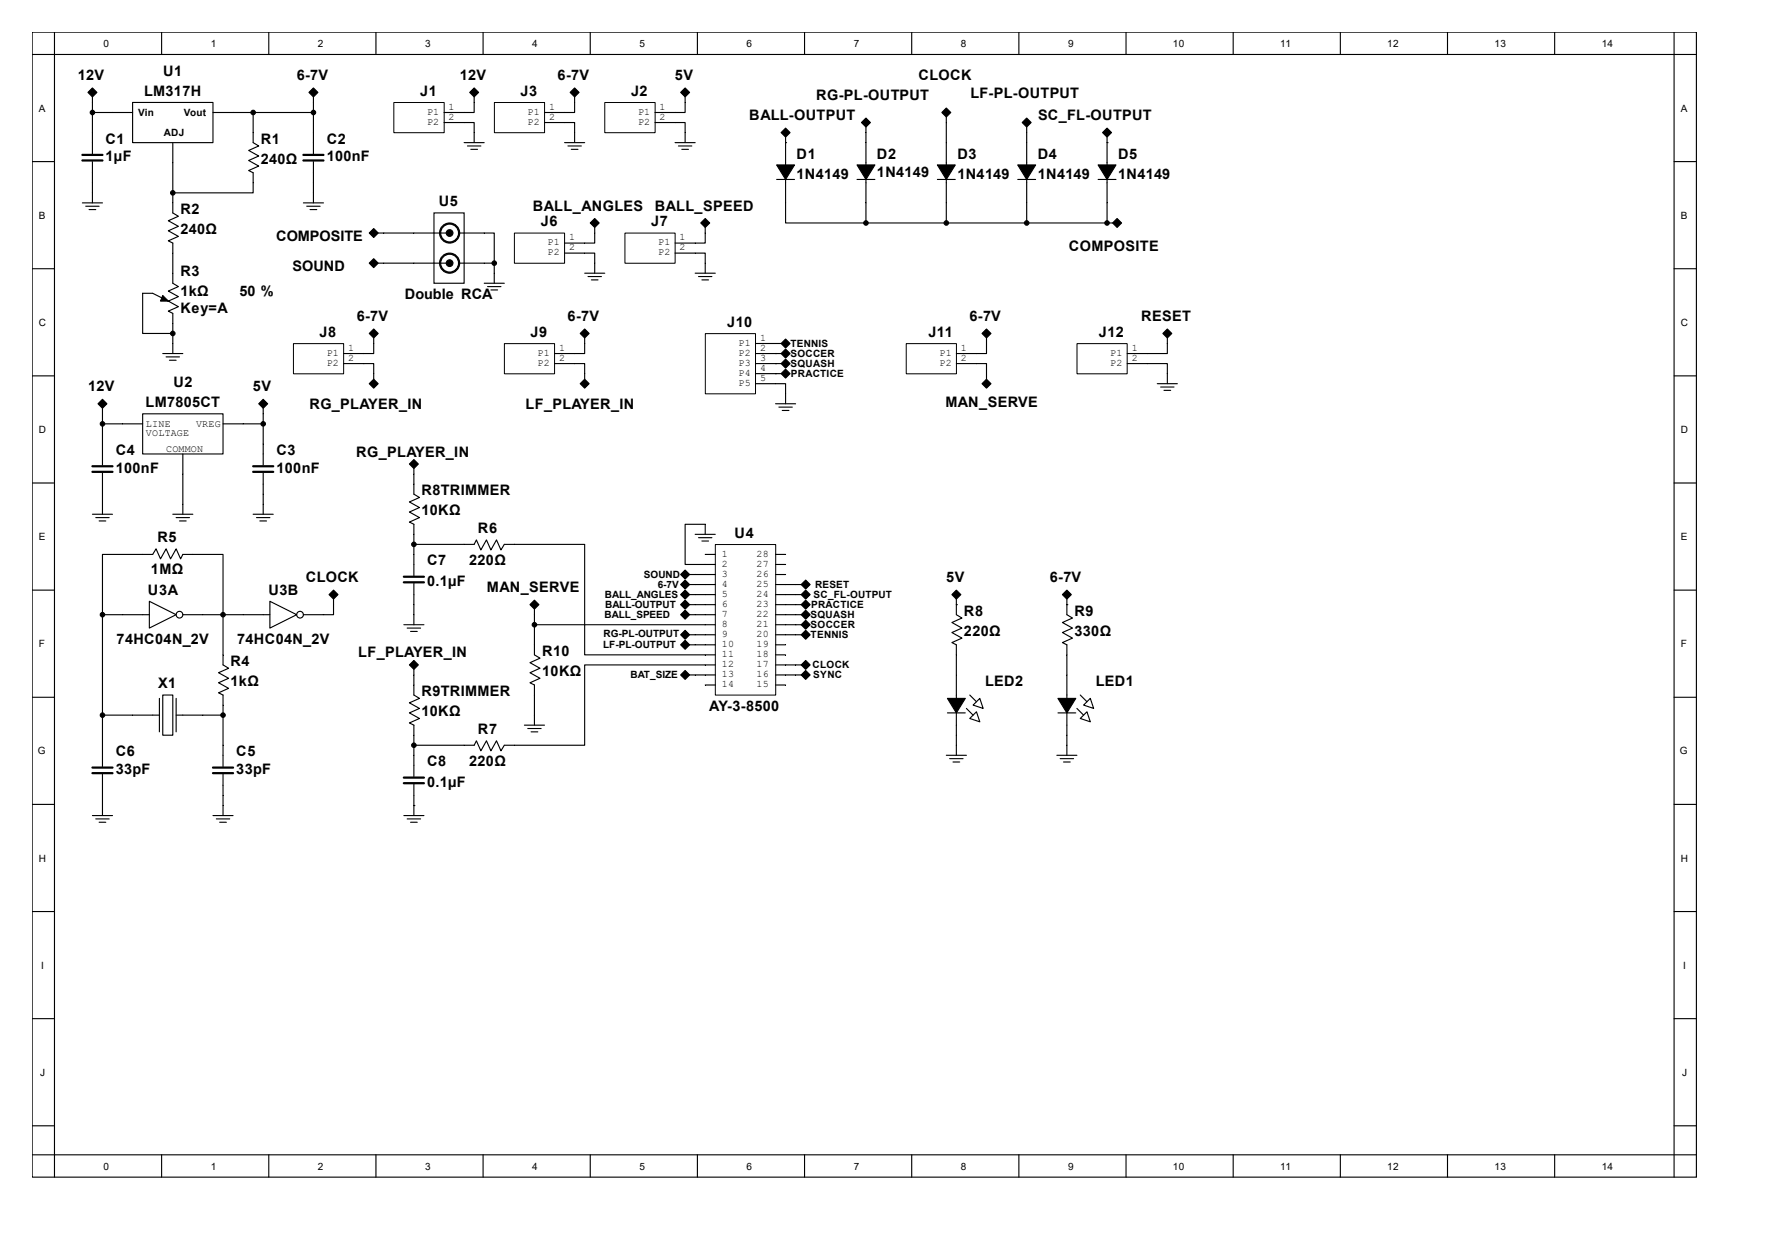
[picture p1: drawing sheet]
<svg xmlns="http://www.w3.org/2000/svg" width="420mm" height="297mm" viewBox="0 0 420 297" stroke-linecap="round" stroke-linejoin="round" font-family="sans-serif">
<g fill="none" stroke="#000" stroke-width=".26">
<path d="M7.6 7.6h394.5v271.4h-394.5zM7.6 12.9h394.5M12.9 7.6v271.4M38.3 7.6v5.3M63.7 7.6v5.3M89.1 7.6v5.3M114.5 7.6v5.3M139.9 7.6v5.3M165.3 7.6v5.3M190.7 7.6v5.3M216.1 7.6v5.3M241.5 7.6v5.3"/>
<path d="M266.9 7.6v5.3M292.3 7.6v5.3M317.7 7.6v5.3M343.1 7.6v5.3M368.5 7.6v5.3M396.8 7.6v271.4M7.6 38.3h5.3M21.1 21.9l.8-.8 .8 .8-.8 .8zM21.6 21.9l.3-.3 .3 .3-.3 .3zM21.9 26.7h9.5M21.9 23v13.5M21.9 38.3v9.8"/>
<path d="M31.4 24.3h19.1v9.5h-19.1zM41 33.8v16.7l1.3 .8-2.4 1 2.4 1.3-2.4 1.1 2.4 1.3-2.4 1.1 1.1 .5v9.5l1.3 .8-2.4 1.1 2.4 1.3-2.4 1.1 2.4 1.3-2.4 1 1.1 .6v9.5M50.5 26.7h23.8M60 26.7v7.1l1.3 .8-2.4 1.1 2.4 1.3-2.4 1 2.4 1.4-2.4 1 1.1 .5v4.8h-19M73.5 21.9l.8-.8 .8 .8-.8 .8zM74 21.9l.3-.3 .3 .3-.3 .3zM74.3 23v13.5M74.3 38.3v9.8M105.2 29h7.2v4.8M110 33.8h4.8M110.8 34.6h3.2M111.6 21.9l.8-.8 .8 .8-.8 .8z"/>
<path d="M111.6 35.4h1.6M112.1 21.9l.3-.3 .3 .3-.3 .3zM112.4 23v3.7h-7.2M129.1 29h7.1v4.8M133.8 33.8h4.8M134.6 34.6h3.2M135.4 21.9l.8-.8 .8 .8-.8 .8zM135.4 35.4h1.6M135.9 21.9l.3-.3 .3 .3-.3 .3zM136.2 23v3.7h-7.1M155.2 29h7.2v4.8M160 33.8h4.8"/>
<path d="M160.8 34.6h3.2M161.6 21.9l.8-.8 .8 .8-.8 .8zM161.6 35.4h1.6M162.1 21.9l.3-.3 .3 .3-.3 .3zM162.4 23v3.7h-7.2M185.4 31.4l.8-.8 .8 .8-.8 .8zM185.9 31.4l.3-.2 .3 .2-.3 .3zM186.2 33.8h.1M186.2 32.5v20.4h19M204.5 29l.7-.7 .8 .7-.8 .8zM205 29l.2-.2 .3 .2-.3 .3zM205.2 30.1v22.8"/>
<path d="M223.5 26.7l.8-.8 .8 .8-.8 .8zM224 26.7l.3-.3 .3 .3-.3 .2zM224.3 27.7v25.2M242.6 29l.7-.7 .8 .7-.8 .8zM243.3 28.8l.3 .2-.3 .3-.2-.3zM243.3 30.1v22.8M261.6 31.4l.8-.8 .8 .8-.8 .8zM262.1 31.4l.3-.2 .3 .2-.3 .3zM262.4 33.8h.1M262.4 32.5v20.4M396.8 38.3h5.3M19.5 48.1h4.8"/>
<path d="M20.3 48.9h3.2M21.1 49.7h1.6M71.9 48.1h4.8M72.7 48.9h3.2M73.5 49.7h1.6M87.8 55.2l.8-.8 .8 .8-.8 .8zM88.3 55.2l.3-.2 .2 .2-.2 .3zM89.6 55.2h1.4M133.8 60h7.2v4.8M140.2 52.9l.8-.8 .8 .8-.8 .7zM140.7 52.9l.3-.3 .2 .3-.2 .2zM141 53.9v3.7h-7.2"/>
<path d="M160 60h7.2v4.8M166.4 52.9l.8-.8 .7 .8-.7 .7zM166.9 52.9l.3-.3 .2 .3-.2 .2zM167.2 53.9v3.7h-7.2M184.1 42.5h4.2M203.1 42.5h4.3M205.2 52.9h58.5M222.2 42.5h4.2M241.2 42.5h4.3M260.3 42.5h4.2M262.4 52.9h.1M264 52.9l.8-.8 .8 .8-.8 .7z"/>
<path d="M264.5 52.9l.3-.3 .2 .3-.2 .2zM7.6 63.7h5.3M39.9 71.4l-3.7-1.9h-2.4v9.5h7.2M87.8 79l.8-.8 .8 .8-.8 .8zM88.3 79l.3-.2 .2 .2-.2 .3zM88.6 61.6l.8 .8-.8 .8-.8-.8zM88.6 62.1l.2 .3-.2 .2-.3-.2zM89.6 62.4h1.4M114.8 67.1h4.7M115.6 67.9h3.1M116.4 68.7h1.5M117.1 64.8v2.3"/>
<path d="M137.8 79l.8-.8 .8 .8-.8 .8zM138.3 79l.3-.2 .2 .2-.2 .3zM138.6 64.8h4.7M139.4 65.6h3.1M140.2 66.3h1.6M164.8 64.8h4.7M165.6 65.6h3.1M166.4 66.3h1.5M233 79l.8-.8 .8 .8-.8 .8zM233.6 79l.2-.2 .3 .2-.3 .3zM275.9 79l.8-.8 .8 .8-.8 .8zM276.4 79l.3-.2 .2 .2-.2 .3z"/>
<path d="M396.8 63.7h5.3M7.6 89.1h5.3M24.3 94.9l.8 .8-.8 .8-.8-.8zM24.3 95.4l.3 .3-.3 .3-.3-.3zM24.3 96.8v13.5M33.8 98.1h19.1v9.5h-19.1zM38.6 83.8h4.7M39.4 84.6h3.1M40.2 85.4h1.5M61.6 95.7l.8-.8 .8 .8-.8 .8zM62.1 95.7l.3-.3 .2 .3-.2 .3zM62.4 96.8v13.5"/>
<path d="M81.4 86.2h7.2v3.7M87.8 90.9l.8-.7 .8 .7-.8 .8zM88.3 90.9l.3-.2 .2 .2-.2 .3zM88.6 80.1v3.7h-7.2M131.4 86.2h7.2v3.7M137.8 90.9l.8-.7 .8 .7-.8 .8zM138.3 90.9l.3-.2 .2 .2-.2 .3zM138.6 80.1v3.7h-7.2M179.1 90.9h7.1v4.8M179.1 83.8h6M179.1 86.2h6M179.1 81.4h6"/>
<path d="M179.1 88.6h6M183.8 83.8h.1M183.8 86.2h.1M183.8 88.6h.1M183.8 95.7h4.8M184.6 96.5h3.2M185.4 81.4l.8-.8 .8 .8-.8 .8zM185.4 83.8l.8-.8 .8 .8-.8 .8zM185.4 86.2l.8-.8 .8 .8-.8 .8zM185.4 88.6l.8-.8 .8 .8-.8 .8zM185.4 97.3h1.6M185.9 81.4l.3-.2 .3 .2-.3 .3z"/>
<path d="M185.9 83.8l.3-.3 .3 .3-.3 .3zM185.9 86.2l.3-.3 .3 .3-.3 .2zM185.9 88.6l.3-.3 .3 .3-.3 .2zM226.7 86.2h7.1v3.7M233 90.9l.8-.7 .8 .7-.8 .8zM233.6 90.9l.2-.2 .3 .2-.3 .3zM233.8 80.1v3.7h-7.1M267.2 86.2h9.5v4.7M274.3 90.9h4.8M275.1 91.7h3.2M275.9 92.5h1.6M276.7 80.1v3.7h-9.5"/>
<path d="M396.8 89.1h5.3M7.6 114.5h5.3M24.3 100.5h9.5M24.3 112.1v9.8M43.3 107.6v14.3M52.9 100.5h9.5M62.4 112.1v9.8M97.3 110l.8-.8 .8 .8-.8 .8zM97.8 110l.3-.3 .3 .3-.3 .3zM98.1 111v6.1l1.3 .8-2.4 1.1 2.4 1.3-2.4 1.1 2.4 1.3-2.4 1 1.1 .6v12.1M396.8 114.5h5.3M7.6 139.9h5.3"/>
<path d="M21.9 121.9h4.8M22.7 122.7h3.2M23.5 123.5h1.6M41 121.9h4.7M41.7 122.7h3.2M42.5 123.5h1.6M60 121.9h4.8M60.8 122.7h3.2M61.6 123.5h1.6M98.1 129h14.3l.5-1 1.1 2.4 1.3-2.4 1.1 2.4 1.3-2.4 1 2.4 .8-1.4h19.1v26.2h30.9M98.1 138.3v9.8M162.1 136.2l.3-.3 .3 .3-.3 .2z"/>
<path d="M162.4 137.8l.8 .8-.8 .8-.8-.8zM162.4 138.3l.3 .3-.3 .2-.3-.2zM162.4 135.4l.8 .8-.8 .8-.8-.8zM163.4 136.2h6.1M163.4 138.6h6.1M164.8 126.7h4.7M165.6 127.4h3.1M166.4 128.2h1.5M167.2 126.7v-2.4h-4.8v9.5h7.1M167.2 131.4h2.3M183.8 131.4h2.4M183.8 133.8h2.4"/>
<path d="M183.8 136.2h2.4M183.8 138.6h6.1M190.2 138.6l.8-.8 .8 .8-.8 .8zM190.7 138.6l.3-.3 .2 .3-.2 .2zM396.8 139.9h5.3M24.3 145.7v-14.3h11.9l.8-1.3 1 2.4 1.4-2.4 1 2.4 1.3-2.4 1.1 2.4 .5-1.1h9.6v26.2l1.3 .8-2.4 1.1 2.4 1.3-2.4 1 2.4 1.4-2.4 1 1.1 .5v17M24.3 145.7v36M24.3 145.7h11.1M35.4 142.5l6.3 3.2-6.3 3.2zM43.3 145.7h20.7M64 142.5l6.3 3.2-6.3 3.2zM78.3 140.9l.8-.8 .7 .8-.7 .8z"/>
<path d="M78.8 140.9l.3-.2 .2 .2-.2 .3zM79.1 142v3.7h-7.2M95.7 148.1h4.8M96.5 148.9h3.2M97.3 157.6l.8-.8 .8 .8-.8 .8zM97.3 149.7h1.6M97.8 157.6l.3-.3 .3 .3-.3 .3zM98.1 158.7v6l1.3 .8-2.4 1.1 2.4 1.3-2.4 1.1 2.4 1.3-2.4 1.1 1.1 .5v12.2M125.9 143.3l.8-.8 .8 .8-.8 .8zM126.4 143.3l.3-.2 .2 .2-.2 .3zM126.7 144.4v10.8l1.3 .8-2.4 1.1 2.4 1.3-2.4 1.1 2.4 1.3-2.4 1 1.1 .6v9.5M126.7 148.1h42.8"/>
<path d="M162.4 149.7l.8 .8-.8 .8-.8-.8zM162.4 150.2l.3 .3-.3 .2-.3-.2zM162.4 152l.8 .8-.8 .8-.8-.8zM162.4 152.6l.3 .2-.3 .3-.3-.3zM162.4 142.5l.8 .8-.8 .8-.8-.8zM162.4 143.1l.3 .2-.3 .3-.3-.3zM162.4 140.1l.8 .8-.8 .8-.8-.8zM162.4 140.7l.3 .2-.3 .3-.3-.3zM162.4 144.9l.8 .8-.8 .8-.8-.8zM162.4 145.4l.3 .3-.3 .3-.3-.3zM162.4 159.2l.8 .8-.8 .8-.8-.8zM162.4 159.7l.3 .3-.3 .3-.3-.3z"/>
<path d="M163.4 145.7h6.1M163.4 140.9h6.1M163.4 143.3h6.1M163.4 150.5h6.1M163.4 152.8h6.1M163.4 160h6.1M169.5 157.6h-30.9v19h-19.1l-.8 1.4-1-2.4-1.3 2.4-1.1-2.4-1.3 2.4-1.1-2.4-.5 1h-14.3M183.8 145.7h6.1M183.8 140.9h6.1M183.8 143.3h6.1M183.8 148.1h6.1M183.8 150.5h6.1"/>
<path d="M183.8 152.8h2.4M183.8 155.2h2.4M183.8 157.6h6.1M183.8 160h6.1M190.2 157.6l.8-.8 .8 .8-.8 .8zM190.2 160l.8-.8 .8 .8-.8 .8zM190.2 140.9l.8-.8 .8 .8-.8 .8zM190.2 150.5l.8-.8 .8 .8-.8 .8zM190.2 148.1l.8-.8 .8 .8-.8 .8zM190.2 145.7l.8-.8 .8 .8-.8 .8zM190.2 143.3l.8-.8 .8 .8-.8 .8zM190.7 157.6l.3-.3 .2 .3-.2 .3z"/>
<path d="M190.7 160l.3-.3 .2 .3-.2 .3zM190.7 140.9l.3-.2 .2 .2-.2 .3zM190.7 150.5l.3-.3 .2 .3-.2 .2zM190.7 148.1l.3-.3 .2 .3-.2 .2zM190.7 145.7l.3-.3 .2 .3-.2 .3zM190.7 143.3l.3-.2 .2 .2-.2 .3zM225.9 140.9l.8-.8 .8 .8-.8 .8zM226.4 140.9l.3-.2 .2 .2-.2 .3zM226.7 142v3.7l1.3 .8-2.4 1.1 2.4 1.3-2.4 1 2.4 1.4-2.4 1 1.1 .5v26.2M226.7 143.3h.1M252.1 140.9l.8-.8 .8 .8-.8 .8zM252.6 140.9l.3-.2 .2 .2-.2 .3z"/>
<path d="M252.9 142v3.7l1.3 .8-2.4 1.1 2.4 1.3-2.4 1 2.4 1.4-2.4 1 1.1 .5v26.2M252.9 143.3h.1M7.6 165.3h5.3M24.3 169.5h13.5M37.8 165.5v8M38.6 164.7h2.4v9.6h-2.4zM41.7 169.5h11.2M41.7 165.5v8M124.3 171.9h4.8M125.1 172.7h3.2M125.9 173.5h1.6M167.2 162.4h2.3"/>
<path d="M183.8 162.4h2.4M224.3 179h4.8M224.6 169h4.2M225.1 179.8h3.2M229.1 167.9l1.5 1.6M229.9 170.3l1.5-1.6 .8 2.4zM229.9 164.7l1.5 1.6M230.6 167.1l1.6-1.6 .8 2.4zM250.5 179h4.7M250.8 169h4.2M251.3 179.8h3.2M255.2 167.9l1.6 1.6"/>
<path d="M256 170.3l1.6-1.6 .8 2.4zM256 164.7l1.6 1.6M256.8 167.1l1.6-1.6 .8 2.4zM396.8 165.3h5.3M7.6 190.7h5.3M21.9 193.3h4.8M22.7 194.1h3.2M23.5 194.9h1.6M24.3 183.5v9.8M50.5 193.3h4.7M51.3 194.1h3.1M52.1 194.9h1.6"/>
<path d="M52.9 183.5v9.8M95.7 193.3h4.8M96.5 194.1h3.2M97.3 194.9h1.6M98.1 190.9h.1M98.1 185.9v7.4M225.9 180.6h1.6M252.1 180.6h1.6M396.8 190.7h5.3M7.6 216.1h5.3M396.8 216.1h5.3M7.6 241.5h5.3"/>
<path d="M396.8 241.5h5.3M7.6 266.9h5.3M7.6 273.7h394.5M38.3 273.7v5.3M63.7 273.7v5.3M89.1 273.7v5.3M114.5 273.7v5.3M139.9 273.7v5.3M165.3 273.7v5.3M190.7 273.7v5.3M216.1 273.7v5.3M241.5 273.7v5.3"/>
<path d="M266.9 273.7v5.3M292.3 273.7v5.3M317.7 273.7v5.3M343.1 273.7v5.3M368.5 273.7v5.3M396.8 266.9h5.3"/>
<circle cx="42.5" cy="145.7" r=".79"/>
<circle cx="71.1" cy="145.7" r=".79"/>
</g>
<g fill="#000" stroke="#000" stroke-width=".26">
<path d="M184.1 39.1h4.2l-2.1 3.4zM203.1 39.1h4.3l-2.2 3.4zM222.2 39.1h4.2l-2.1 3.4zM241.2 39.1h4.3l-2.2 3.4zM260.3 39.1h4.2l-2.1 3.4zM38.6 70l1.3 1.4h-1.9zM224.6 165.5h4.2l-2.1 3.5zM250.8 165.5h4.2l-2.1 3.5z"/>
<path d="M20.8 21.9l1.1-1.1 1.1 1.1-1.1 1.1z" fill-rule="evenodd"/>
<path d="M73.2 21.9l1.1-1.1 1 1.1-1 1.1z" fill-rule="evenodd"/>
<path d="M111.3 21.9l1.1-1.1 1 1.1-1 1.1z" fill-rule="evenodd"/>
<path d="M135.1 21.9l1.1-1.1 1.1 1.1-1.1 1.1z" fill-rule="evenodd"/>
<path d="M161.3 21.9l1.1-1.1 1 1.1-1 1.1z" fill-rule="evenodd"/>
<path d="M185.1 31.4l1.1-1 1.1 1-1.1 1.1z" fill-rule="evenodd"/>
<path d="M204.2 29l1-1 1.1 1-1.1 1.1z" fill-rule="evenodd"/>
<path d="M223.2 26.7l1.1-1.1 1.1 1.1-1.1 1z" fill-rule="evenodd"/>
<path d="M243.3 28l1.1 1-1.1 1.1-1-1.1z" fill-rule="evenodd"/>
<path d="M261.3 31.4l1.1-1 1.1 1-1.1 1.1z" fill-rule="evenodd"/>
<path d="M87.5 55.2l1.1-1 1 1-1 1.1z" fill-rule="evenodd"/>
<path d="M139.9 52.9l1.1-1.1 1 1.1-1 1z" fill-rule="evenodd"/>
<path d="M166.1 52.9l1.1-1.1 1 1.1-1 1z" fill-rule="evenodd"/>
<path d="M263.7 52.9l1.1-1.1 1 1.1-1 1z" fill-rule="evenodd"/>
<path d="M88.6 61.3l1 1.1-1 1-1.1-1z" fill-rule="evenodd"/>
<path d="M87.5 79l1.1-1 1 1-1 1.1z" fill-rule="evenodd"/>
<path d="M137.5 79l1.1-1 1 1-1 1.1z" fill-rule="evenodd"/>
<path d="M232.8 79l1-1 1.1 1-1.1 1.1z" fill-rule="evenodd"/>
<path d="M275.6 79l1.1-1 1 1-1 1.1z" fill-rule="evenodd"/>
<path d="M24.3 94.6l1 1.1-1 1.1-1.1-1.1z" fill-rule="evenodd"/>
<path d="M61.3 95.7l1.1-1.1 1 1.1-1 1.1z" fill-rule="evenodd"/>
<path d="M87.5 90.9l1.1-1 1 1-1 1.1z" fill-rule="evenodd"/>
<path d="M137.5 90.9l1.1-1 1 1-1 1.1z" fill-rule="evenodd"/>
<path d="M185.1 81.4l1.1-1 1.1 1-1.1 1.1z" fill-rule="evenodd"/>
<path d="M185.1 83.8l1.1-1.1 1.1 1.1-1.1 1.1z" fill-rule="evenodd"/>
<path d="M185.1 86.2l1.1-1.1 1.1 1.1-1.1 1z" fill-rule="evenodd"/>
<path d="M185.1 88.6l1.1-1.1 1.1 1.1-1.1 1z" fill-rule="evenodd"/>
<path d="M232.8 90.9l1-1 1.1 1-1.1 1.1z" fill-rule="evenodd"/>
<path d="M97 110l1.1-1.1 1.1 1.1-1.1 1z" fill-rule="evenodd"/>
<path d="M78 140.9l1.1-1 1 1-1 1.1z" fill-rule="evenodd"/>
<path d="M161.3 138.6l1.1-1.1 1 1.1-1 1z" fill-rule="evenodd"/>
<path d="M161.3 136.2l1.1-1.1 1 1.1-1 1z" fill-rule="evenodd"/>
<path d="M189.9 138.6l1.1-1.1 1 1.1-1 1z" fill-rule="evenodd"/>
<path d="M225.6 140.9l1.1-1 1 1-1 1.1z" fill-rule="evenodd"/>
<path d="M251.8 140.9l1.1-1 1 1-1 1.1z" fill-rule="evenodd"/>
<path d="M97 157.6l1.1-1.1 1.1 1.1-1.1 1.1z" fill-rule="evenodd"/>
<path d="M125.6 143.3l1.1-1 1 1-1 1.1z" fill-rule="evenodd"/>
<path d="M162.4 149.4l1 1.1-1 1-1.1-1z" fill-rule="evenodd"/>
<path d="M162.4 151.8l1 1-1 1.1-1.1-1.1z" fill-rule="evenodd"/>
<path d="M162.4 142.3l1 1-1 1.1-1.1-1.1z" fill-rule="evenodd"/>
<path d="M162.4 139.9l1 1-1 1.1-1.1-1.1z" fill-rule="evenodd"/>
<path d="M162.4 144.6l1 1.1-1 1.1-1.1-1.1z" fill-rule="evenodd"/>
<path d="M162.4 158.9l1 1.1-1 1-1.1-1z" fill-rule="evenodd"/>
<path d="M189.9 157.6l1.1-1.1 1 1.1-1 1.1z" fill-rule="evenodd"/>
<path d="M189.9 160l1.1-1.1 1 1.1-1 1z" fill-rule="evenodd"/>
<path d="M189.9 140.9l1.1-1 1 1-1 1.1z" fill-rule="evenodd"/>
<path d="M189.9 150.5l1.1-1.1 1 1.1-1 1z" fill-rule="evenodd"/>
<path d="M189.9 148.1l1.1-1.1 1 1.1-1 1z" fill-rule="evenodd"/>
<path d="M189.9 145.7l1.1-1.1 1 1.1-1 1.1z" fill-rule="evenodd"/>
<path d="M189.9 143.3l1.1-1 1 1-1 1.1z" fill-rule="evenodd"/>
<circle cx="21.9" cy="26.7" r=".53"/>
<circle cx="60" cy="26.7" r=".53"/>
<circle cx="74.3" cy="26.7" r=".53"/>
<circle cx="41" cy="45.7" r=".53"/>
<circle cx="106.6" cy="55.2" r="2.38"/>
<circle cx="205.2" cy="52.9" r=".53"/>
<circle cx="224.3" cy="52.9" r=".53"/>
<circle cx="243.3" cy="52.9" r=".53"/>
<circle cx="262.4" cy="52.9" r=".53"/>
<circle cx="41" cy="79" r=".53"/>
<circle cx="24.3" cy="100.5" r=".53"/>
<circle cx="62.4" cy="100.5" r=".53"/>
<circle cx="98.1" cy="129" r=".53"/>
<circle cx="24.3" cy="145.7" r=".53"/>
<circle cx="52.9" cy="145.7" r=".53"/>
<circle cx="126.7" cy="148.1" r=".53"/>
<circle cx="24.3" cy="169.5" r=".53"/>
<circle cx="52.9" cy="169.5" r=".53"/>
<circle cx="98.1" cy="176.6" r=".53"/>
</g>
<g fill="none" stroke="#000" stroke-width=".53">
<path d="M19.5 36.7h4.8M19.5 38h4.8M71.9 36.7h4.8M71.9 38h4.8M21.9 110.5h4.8M21.9 111.8h4.8M60 110.5h4.8M60 111.8h4.8M95.7 136.7h4.8M95.7 138h4.8M21.9 181.9h4.8M21.9 183.3h4.8"/>
<path d="M50.5 181.9h4.7M50.5 183.3h4.7M95.7 184.3h4.8M95.7 185.6h4.8"/>
</g>
<path d="M93.3 24.3h12v7.2h-12zM117.2 24.3h11.9v7.2h-11.9zM143.3 24.3h12v7.2h-12zM121.9 55.2h11.9v7.2h-11.9zM148.1 55.2h11.9v7.2h-11.9zM167.2 79.1h11.9v14.2h-11.9zM69.6 81.4h11.8v7.2h-11.8zM119.5 81.4h11.9v7.2h-11.9zM214.8 81.4h11.9v7.2h-11.9zM255.3 81.4h11.9v7.2h-11.9zM169.5 129.1h14.4v35.7h-14.4z" fill="none" stroke="#000" stroke-width=".24"/>
<circle cx="106.6" cy="55.2" r="2.12" fill="#fff" stroke="#000" stroke-width=".26"/>
<g fill="#000" stroke="#000" stroke-width=".26">
<circle cx="106.6" cy="55.2" r=".79"/>
<circle cx="106.6" cy="62.4" r="2.38"/>
</g>
<path d="M102.9 55.2h2.9M108.9 55.2h1.1" fill="none" stroke="#000" stroke-width=".26"/>
<circle cx="106.6" cy="62.4" r="2.12" fill="#fff" stroke="#000" stroke-width=".26"/>
<g fill="#000" stroke="#000" stroke-width=".26">
<circle cx="106.6" cy="62.4" r=".79"/>
<circle cx="117.1" cy="62.4" r=".53"/>
</g>
<path d="M91 55.2h11.9M102.9 50.5h7.1v16.6h-7.1zM110 55.2h7.1v7.2M91 62.4h14.8M108.9 62.4h8.2M117.1 62.4v2.4" fill="none" stroke="#000" stroke-width=".26"/>
<g font-size="3.4">
<text x="38.7" y="17.9">U1</text>
<text x="18.5" y="19">12V</text>
<text x="34.2" y="22.6">LM317H</text>
<text x="70.3" y="19">6-7V</text>
<text x="99.6" y="22.6">J1</text>
<text x="109" y="19">12V</text>
<text x="123.4" y="22.6">J3</text>
<text x="132.2" y="19">6-7V</text>
<text x="149.6" y="22.6">J2</text>
<text x="160" y="19">5V</text>
<text x="193.5" y="23.7">RG-PL-OUTPUT</text>
<text x="217.7" y="19">CLOCK</text>
<text x="230" y="23.2">LF-PL-OUTPUT</text>
<text x="177.6" y="28.5">BALL-OUTPUT</text>
<text x="246" y="28.5">SC_FL-OUTPUT</text>
<text x="25" y="34">C1</text>
<text x="61.8" y="34">R1</text>
<text x="77.4" y="34">C2</text>
<text x="25" y="38.3">1µF</text>
<text x="61.8" y="38.8">240Ω</text>
<text x="77.4" y="38.3">100nF</text>
<text x="188.8" y="37.7">D1</text>
<text x="207.9" y="37.7">D2</text>
<text x="207.9" y="42">1N4149</text>
<text x="226.9" y="37.7">D3</text>
<text x="246" y="37.7">D4</text>
<text x="265" y="37.7">D5</text>
<text x="188.8" y="42.5">1N4149</text>
<text x="226.9" y="42.5">1N4149</text>
<text x="246" y="42.5">1N4149</text>
<text x="265" y="42.5">1N4149</text>
<text x="42.8" y="50.7">R2</text>
<text x="104" y="48.9">U5</text>
<text x="126.3" y="49.9">BALL_ANGLES</text>
<text x="128.2" y="53.6">J6</text>
<text x="154.4" y="53.6">J7</text>
<text x="155.2" y="49.9">BALL_SPEED</text>
<text x="42.8" y="55.5">240Ω</text>
<text x="65.4" y="57.1">COMPOSITE</text>
<text x="253.4" y="59.4">COMPOSITE</text>
<text x="42.8" y="65.5">R3</text>
<text x="69.3" y="64.2">SOUND</text>
<text x="42.8" y="70.3">1kΩ</text>
<text x="56.8" y="70.3">50 %</text>
<text x="96" y="70.8">Double RCA</text>
<text x="42.8" y="74.2">Key=A</text>
<text x="84.5" y="76.1">6-7V</text>
<text x="134.5" y="76.1">6-7V</text>
<text x="172.4" y="77.4">J10</text>
<text x="229.8" y="76.1">6-7V</text>
<text x="270.5" y="76.1">RESET</text>
<text x="75.7" y="79.8">J8</text>
<text x="125.8" y="79.8">J9</text>
<text x="220.1" y="79.8">J11</text>
<text x="260.5" y="79.8">J12</text>
<text x="20.9" y="92.8">12V</text>
<text x="41.1" y="91.7">U2</text>
<text x="59.9" y="92.8">5V</text>
<text x="34.5" y="96.5">LM7805CT</text>
<text x="73.3" y="97">RG_PLAYER_IN</text>
<text x="124.5" y="97">LF_PLAYER_IN</text>
<text x="224.1" y="96.5">MAN_SERVE</text>
<text x="27.4" y="107.9">C4</text>
<text x="65.5" y="107.9">C3</text>
<text x="27.4" y="112.1">100nF</text>
<text x="65.5" y="112.1">100nF</text>
<text x="84.4" y="108.4">RG_PLAYER_IN</text>
<text x="99.9" y="117.4">R8TRIMMER</text>
<text x="99.9" y="122.1">10KΩ</text>
<text x="37.3" y="128.5">R5</text>
<text x="113.3" y="126.4">R6</text>
<text x="174.1" y="127.4">U4</text>
<text x="35.8" y="136.1">1MΩ</text>
<text x="101.2" y="134">C7</text>
<text x="111.2" y="134">220Ω</text>
<text x="35.1" y="140.9">U3A</text>
<text x="63.6" y="140.9">U3B</text>
<text x="72.5" y="138">CLOCK</text>
<text x="101.2" y="138.8">0.1µF</text>
<text x="115.4" y="140.4">MAN_SERVE</text>
<text x="224.2" y="138">5V</text>
<text x="248.8" y="138">6-7V</text>
<text x="228.5" y="146">R8</text>
<text x="254.7" y="146">R9</text>
<text x="27.6" y="152.6">74HC04N_2V</text>
<text x="56.2" y="152.6">74HC04N_2V</text>
<text x="84.9" y="155.7">LF_PLAYER_IN</text>
<text x="128.5" y="155.4">R10</text>
<text x="228.5" y="150.7">220Ω</text>
<text x="254.7" y="150.7">330Ω</text>
<text x="54.7" y="157.9">R4</text>
<text x="128.5" y="160.2">10KΩ</text>
<text x="37.5" y="163.2">X1</text>
<text x="54.7" y="162.6">1kΩ</text>
<text x="99.9" y="165">R9TRIMMER</text>
<text x="233.5" y="162.6">LED2</text>
<text x="259.7" y="162.6">LED1</text>
<text x="99.9" y="169.8">10KΩ</text>
<text x="113.3" y="174">R7</text>
<text x="168.1" y="168.4">AY-3-8500</text>
<text x="27.4" y="179.3">C6</text>
<text x="56" y="179.3">C5</text>
<text x="27.4" y="183.5">33pF</text>
<text x="56" y="183.5">33pF</text>
<text x="101.2" y="181.7">C8</text>
<text x="111.2" y="181.7">220Ω</text>
<text x="101.2" y="186.4">0.1µF</text>
</g>
<g font-size="2.4">
<text x="24.6" y="11.1">0</text>
<text x="50" y="11.1">1</text>
<text x="75.4" y="11.1">2</text>
<text x="100.8" y="11.1">3</text>
<text x="126.2" y="11.1">4</text>
<text x="151.6" y="11.1">5</text>
<text x="177" y="11.1">6</text>
<text x="202.4" y="11.1">7</text>
<text x="227.8" y="11.1">8</text>
<text x="253.2" y="11.1">9</text>
<text x="278" y="11.1">10</text>
<text x="303.4" y="11.1">11</text>
<text x="328.8" y="11.1">12</text>
<text x="354.2" y="11.1">13</text>
<text x="379.6" y="11.1">14</text>
<text x="9.2" y="26.5">A</text>
<text x="32.8" y="27.5">Vin</text>
<text x="43.6" y="27.5">Vout</text>
<text x="101.3" y="27.2">P1</text>
<text x="101.3" y="29.5">P2</text>
<text x="106.3" y="26">1</text>
<text x="106.3" y="28.4">2</text>
<text x="125.1" y="27.2">P1</text>
<text x="125.1" y="29.5">P2</text>
<text x="130.1" y="26">1</text>
<text x="130.1" y="28.4">2</text>
<text x="151.3" y="27.2">P1</text>
<text x="151.3" y="29.5">P2</text>
<text x="156.3" y="26">1</text>
<text x="156.3" y="28.4">2</text>
<text x="398.4" y="26.5">A</text>
<text x="38.8" y="32.3">ADJ</text>
<text x="9.2" y="51.9">B</text>
<text x="398.4" y="51.9">B</text>
<text x="129.8" y="58.1">P1</text>
<text x="134.9" y="57">1</text>
<text x="134.9" y="59.4">2</text>
<text x="156" y="58.1">P1</text>
<text x="161.1" y="57">1</text>
<text x="161.1" y="59.4">2</text>
<text x="129.8" y="60.5">P2</text>
<text x="156" y="60.5">P2</text>
<text x="9.2" y="77.3">C</text>
<text x="398.4" y="77.3">C</text>
<text x="82.5" y="83.1">1</text>
<text x="132.5" y="83.1">1</text>
<text x="175.1" y="81.9">P1</text>
<text x="180.1" y="80.8">1</text>
<text x="180.1" y="83.1">2</text>
<text x="187.3" y="82.3">TENNIS</text>
<text x="227.8" y="83.1">1</text>
<text x="268.2" y="83.1">1</text>
<text x="77.4" y="84.3">P1</text>
<text x="77.4" y="86.7">P2</text>
<text x="82.5" y="85.6">2</text>
<text x="127.4" y="84.3">P1</text>
<text x="127.4" y="86.7">P2</text>
<text x="132.5" y="85.6">2</text>
<text x="175.1" y="84.3">P2</text>
<text x="175.1" y="86.7">P3</text>
<text x="175.1" y="89.1">P4</text>
<text x="180.1" y="85.6">3</text>
<text x="180.1" y="87.9">4</text>
<text x="187.3" y="84.7">SOCCER</text>
<text x="187.3" y="87">SQUASH</text>
<text x="187.5" y="89.4">PRACTICE</text>
<text x="222.7" y="84.3">P1</text>
<text x="222.7" y="86.7">P2</text>
<text x="227.8" y="85.6">2</text>
<text x="263.2" y="84.3">P1</text>
<text x="263.2" y="86.7">P2</text>
<text x="268.2" y="85.6">2</text>
<text x="175.1" y="91.4">P5</text>
<text x="180.1" y="90.3">5</text>
<text x="34.6" y="101.1">LINE</text>
<text x="46.5" y="101.1">VREG</text>
<text x="9.2" y="102.7">D</text>
<text x="34.6" y="103.3">VOLTAGE</text>
<text x="39.4" y="107.2">COMMON</text>
<text x="398.4" y="102.7">D</text>
<text x="9.2" y="128.1">E</text>
<text x="171.1" y="131.9">1</text>
<text x="179.3" y="131.9">28</text>
<text x="398.4" y="128.1">E</text>
<text x="152.6" y="137">SOUND</text>
<text x="171.1" y="134.3">2</text>
<text x="171.1" y="136.7">3</text>
<text x="179.3" y="136.7">26</text>
<text x="179.3" y="134.3">27</text>
<text x="143.4" y="141.8">BALL_ANGLES</text>
<text x="155.9" y="139.4">6-7V</text>
<text x="171.1" y="139.1">4</text>
<text x="171.1" y="141.4">5</text>
<text x="171.1" y="143.8">6</text>
<text x="179.3" y="143.8">23</text>
<text x="179.3" y="141.4">24</text>
<text x="179.3" y="139.1">25</text>
<text x="192.8" y="141.8">SC_FL-OUTPUT</text>
<text x="193.2" y="139.4">RESET</text>
<text x="143.3" y="146.6">BALL_SPEED</text>
<text x="143.4" y="144.2">BALL-OUTPUT</text>
<text x="171.1" y="146.2">7</text>
<text x="171.1" y="148.6">8</text>
<text x="179.3" y="148.6">21</text>
<text x="179.3" y="146.2">22</text>
<text x="192.1" y="146.6">SQUASH</text>
<text x="192.1" y="148.9">SOCCER</text>
<text x="192.2" y="144.2">PRACTICE</text>
<text x="9.2" y="153.4">F</text>
<text x="143" y="153.7">LF-PL-OUTPUT</text>
<text x="143.1" y="151">RG-PL-OUTPUT</text>
<text x="171.1" y="151">9</text>
<text x="171.1" y="153.4">10</text>
<text x="171.1" y="155.7">11</text>
<text x="179.3" y="155.7">18</text>
<text x="179.3" y="153.4">19</text>
<text x="179.3" y="151">20</text>
<text x="192.1" y="151.3">TENNIS</text>
<text x="398.4" y="153.4">F</text>
<text x="149.4" y="160.8">BAT_SIZE</text>
<text x="171.1" y="158.1">12</text>
<text x="171.1" y="160.5">13</text>
<text x="179.3" y="160.5">16</text>
<text x="179.3" y="158.1">17</text>
<text x="192.6" y="158.5">CLOCK</text>
<text x="192.7" y="160.8">SYNC</text>
<text x="171.1" y="162.9">14</text>
<text x="179.3" y="162.9">15</text>
<text x="8.9" y="178.8">G</text>
<text x="398.1" y="178.8">G</text>
<text x="9.2" y="204.2">H</text>
<text x="398.4" y="204.2">H</text>
<text x="9.7" y="229.6">I</text>
<text x="398.9" y="229.6">I</text>
<text x="9.5" y="255">J</text>
<text x="398.7" y="255">J</text>
<text x="24.6" y="277.2">0</text>
<text x="50" y="277.2">1</text>
<text x="75.4" y="277.2">2</text>
<text x="100.8" y="277.2">3</text>
<text x="126.2" y="277.2">4</text>
<text x="151.6" y="277.2">5</text>
<text x="177" y="277.2">6</text>
<text x="202.4" y="277.2">7</text>
<text x="227.8" y="277.2">8</text>
<text x="253.2" y="277.2">9</text>
<text x="278" y="277.2">10</text>
<text x="303.4" y="277.2">11</text>
<text x="328.8" y="277.2">12</text>
<text x="354.2" y="277.2">13</text>
<text x="379.6" y="277.2">14</text>
</g>
</svg>
